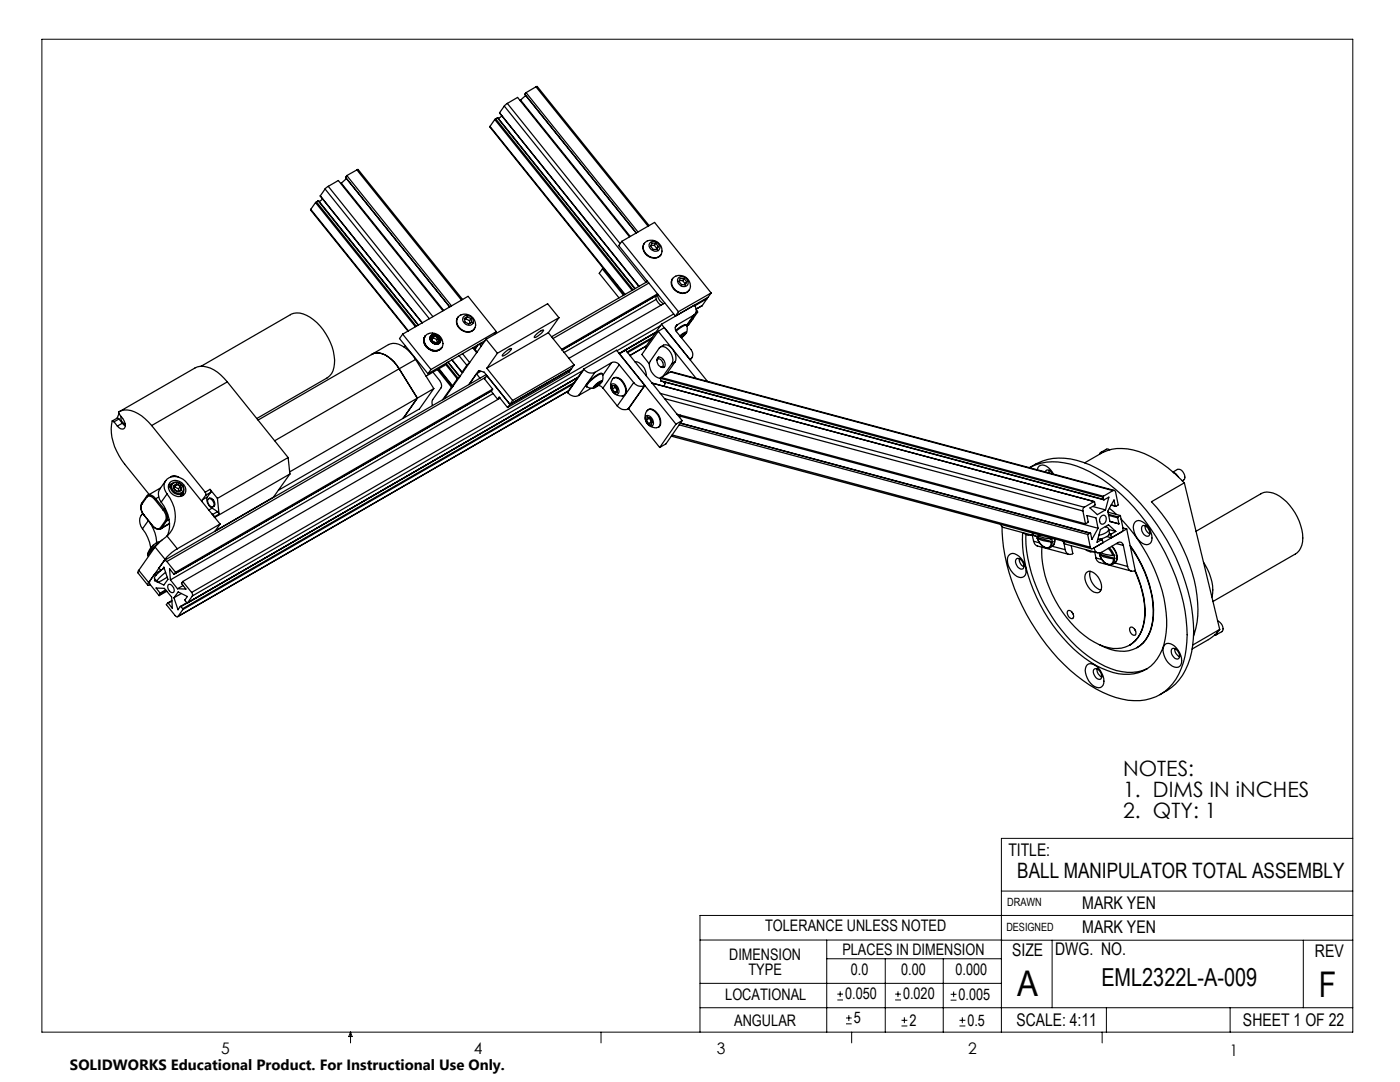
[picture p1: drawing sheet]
<svg xmlns="http://www.w3.org/2000/svg" width="279mm" height="216mm" viewBox="0 0 279 216" stroke-linecap="round" stroke-linejoin="round" font-family="sans-serif">
<g fill="none" stroke="#000" stroke-width=".2">
<path d="M8.4 7.8h261.6v198.2h-261.6zM199.8 177.8h70.2M270 167.3h-70.2v38.7M139.7 187.6h60.2M139.7 196.2h60.1M165 187.6v18.4M165 191.3h34.8M167.1 199.5h1.1M167.1 198.4h1.1M167.7 197.8v1.1M176.7 191.3v14.7M178.6 199.5h1.2"/>
<path d="M178.6 198.4h1.2M179.2 197.8v1.1M188.2 191.3v14.7M189.7 199.6h1.2M189.7 198.4h1.2M190.3 197.8v1.2M199.8 187.6h70.2M210 187.6v13.5M260.1 187.6v13.5M270 182.7h-130.3v23.3M70 206v2.1M70 206l.3 .8h-.7z"/>
<path d="M119.9 206v2.1M139.7 201.1h130.3M168.8 204.3h1.2M168.8 203.1h1.2M169.4 202.6v1.1M170 206v2.1M179.9 204.7h1.2M179.9 203.6h1.2M180.5 203v1.2M191.5 204.7h1.2M191.5 203.6h1.2M192.1 203v1.2"/>
<path d="M220 206v2.1M220.8 201.1v4.9M245.5 201.1v4.9"/>
</g>
<g fill="none" stroke="#000" stroke-width=".25">
<path d="M103.9 20l21.9 27.2M103.9 20l-.1 .1M104.7 18.8l22.3 27.7M104.9 19.1l-1 .9M105 18.5l22.3 27.8M105 18.5l-.3 .3M107 17.3h.2l22.3 27.7M107 17.3l-2 1.2M107 17.3l22.3 27.8M63.9 39.1l20.3 25.3M63.9 39.1l20.4 25.3M64.4 39.7l-.7 .6"/>
<path d="M64.9 37.7l-1 1.4M64.9 37.7l20.8 25.9M65.5 37.2l-.6 .5M65.5 37.2l2-1.2 20.9 26M65.5 37.2l20.9 26M68.1 36.5l20.4 25.4M68.1 36.5l-.1 .1M69 35.4h.1M69 35.4l20.7 25.8M69.1 35.6l-1 .9M69.2 35l20.9 26M69.2 35l-.2 .4"/>
<path d="M71.2 33.9l.3-.1 20.8 26M71.2 33.9l-2 1.1M71.2 33.9l20.9 26M97.8 25.2l26.8 33.6M97.8 25.2l26.9 33.5M98.7 23.8l-.9 1.4M98.7 23.8l27.5 34.1M98.9 23.7l-.2 .1M98.9 23.7l27.4 34.1M99.3 23.5l27.5 34.1M99.3 23.5l-.4 .2M99.3 23.5l27.4 34.1"/>
<path d="M99.7 22.5l27.8 34.7M99.7 22.5l27.8 34.6M100.2 23.1l-.7 .6M100.6 21.2l-.9 1.3M100.6 21.2l28.3 35.1M101.2 20.6l-.6 .6M101.2 20.6l2.1-1.2 22.3 27.8M101.2 20.6l22.6 28M62 41.8v.1l19.4 24.2M62 41.8l19.5 24.2M63 40.4l-1 1.4M63 40.4l19.9 24.8"/>
<path d="M63.1 40.3l-.1 .1M63.1 40.3l20 24.8M63.5 40.1l20 24.7M63.5 40.1l-.4 .2M63.5 40.1l20 24.8M120.2 53.7l-.6 .8 3.9 4.9M120.2 53.7l4.2 5.2M120.4 53.6l-.2 .1M124.1 48.2l-.6 .8 11.3 14.1 .6-.9M124.1 48.2l11.3 14M124.1 48.2l6.5-3.8 11.3 14.1M128.6 48.5a2.06 2.06 0 0 0 .7 2.6 2.06 2.06 0 0 0 2.6-.2"/>
<path d="M128.7 48.4a2.03 2.03 0 0 1 2.6 0 2.03 2.03 0 0 1 .5 2.6 2.13 2.13 0 0 1-2.4 0 2.13 2.13 0 0 1-1-2.2zM129.2 56.1l-.2 .2M129.2 56.2l-19.1 11M129.5 56.5l-19.2 11.1M129.7 48.5a1.16 1.16 0 0 1 1.5-.1 1.16 1.16 0 0 1 .4 1.4 1.18 1.18 0 0 1-1.5 .1 1.18 1.18 0 0 1-.4-1.4zM129.9 48.9l.7 .1M130.6 49l.5 .6M130.9 48.5h-.8l-.2 .6 .5 .7h.7l.3-.6M130.9 48.5l.5 .7M130.9 48.5l-.3 .5M130.9 59a2.06 2.06 0 0 0 1 1.9M131 59.7l-18.4 10.6"/>
<path d="M131.1 49.6l-.1 .2M131.2 58.8a2.4 2.4 0 0 0 1.2 1.8M131.2 58.6l-19.1 11.1M131.3 58.8l-19.1 11.1M131.4 49.2l-.3 .4M134.2 55.6a2.07 2.07 0 0 0 .6 2.5 2.07 2.07 0 0 0 2.6 0l.1-.2M134.3 55.5a2.1 2.1 0 0 1 2.5-.2 2.1 2.1 0 0 1 .9 2.3 1.88 1.88 0 0 1-3.2-.1 1.64 1.64 0 0 1-.2-2zM135.3 55.5a1.14 1.14 0 0 1 1.6 0 1.14 1.14 0 0 1 .1 1.6 1.24 1.24 0 0 1-1.3-.3 1.24 1.24 0 0 1-.4-1.3zM135.6 56h.6M136.2 56l.5 .6M136.5 55.6h-.8l-.2 .6 .5 .6h.8l.3-.6M136.5 55.6l.6 .6"/>
<path d="M136.5 55.6l-.3 .4M136.7 56.6v.2M137.1 56.2l-.4 .4M141.1 59.6l-.9 1.4M141.1 59.6l-2.5 1.4M141.2 59.4l-.1 .2M141.9 58.5l-6.5 3.7M141.9 58.5l-.6 .8-9.3 5.4M40.1 73.1l17.9-10.3a3.6 3.6 0 0 1 3.9 .5 11.3 11.3 0 0 1 4.8 9.3 3.2 3.2 0 0 1-1.4 2.8l-14 8.1M45.4 76.2a6.8 6.8 0 0 0-5.4-3.1l-1.1 .3-15.1 8.8M45.4 76.2l-15.1 8.7M45.4 76.2l12.1 15.1"/>
<path d="M74.1 70.8a2.78 2.78 0 0 1 3.4 .4 7.5 7.5 0 0 1 2.2 2.4M74.3 70.7a3.3 3.3 0 0 1 3.8 1l1.6 1.9M74.3 70.7l3.2-1.9a3.1 3.1 0 0 1 3.3 .5l1.1 1.1 1 1.3M74.3 70.7l-22.8 13.1M79.7 73.6l3.6 5.8M79.7 73.6l-24.9 14.3M80.4 66.7l-.7 .9 5.7 7M80.4 66.7l5.6 7M80.9 69l-.3 .2M82.9 71.7l-3.2 1.9M82.9 71.7l3.7 5.8M83.3 79.4l-25.5 14.8"/>
<path d="M83.3 79.4l-2.9 4.1M84.8 67.1a2.06 2.06 0 0 0 .7 2.5 2.06 2.06 0 0 0 2.6-.1M84.8 67.1a2.12 2.12 0 0 0 .6 2.3 2.12 2.12 0 0 0 2.3 .4l.4-.3M84.9 67a2.09 2.09 0 0 1 2.5-.2 2.09 2.09 0 0 1 .9 2.3 1.99 1.99 0 0 1-3.5-.5 1.48 1.48 0 0 1 .1-1.6zM85.9 67a1.14 1.14 0 0 1 1.6 0 1.14 1.14 0 0 1 .1 1.6 1.23 1.23 0 0 1-1.4-.2 1.23 1.23 0 0 1-.3-1.4zM86 73.7l-.6 .9M86 66.9a1.17 1.17 0 0 1 1.5 .1 1.17 1.17 0 0 1 .2 1.5 1.17 1.17 0 0 1-1.4-.1 1.17 1.17 0 0 1-.3-1.5zM86.1 67.3v.3l.2 .5M86.1 67.3l.2 .8M86.3 68.1l.4 .3h.3M86.3 68.1l.7 .3M86.4 74.3l1.3 1.6a1.53 1.53 0 0 1 .3 1.5l-1.7 2.5v1"/>
<path d="M86.4 67.4l-.2 .1M86.4 67.4l.8 .4M86.6 77.5l-2.9 4.1-28.1 16.2M86.6 77.5l-3.3 1.9M86.7 67h.3l.5 .3M86.7 67l-.4 .1-.2 .2M86.7 67l-.6 .3M86.7 67l.8 .3M86.7 67l-.3 .4M87.2 67.8l.1 .5M87.3 73.7l2.8 3.6M87.5 67.3l.2 .5-.1 .3"/>
<path d="M87.5 67.3l.1 .8M87.5 67.3l-.3 .5M87.5 73.6l2.8 3.5M87.6 68.1l-.1 .2-.5 .1M87.6 68.1l-.6 .3M87.6 73.6l2.7 3.4M88.9 72.7l2.4 2.9M89.1 72.6l2.3 2.9M89.2 72.4l-.5 .5-3.7 2.2M89.4 72.3l2.4 2.9M89.4 72.2l2.4 2.9M90.1 77.3l-1.8 2.5"/>
<path d="M90.2 71.8l2 2.5M90.3 77v.1l.1-.1M90.4 77.1l-.3 .2M91.3 75.6l-1 1.4M91.4 63.3a1.96 1.96 0 0 0 1.5 2.9 1.61 1.61 0 0 0 1.8-.6M91.4 75.5l-.1 .1M91.5 63.2a2.03 2.03 0 0 1 2.6-.1 2.03 2.03 0 0 1 .5 2.6 2.13 2.13 0 0 1-2.5 .1 2.13 2.13 0 0 1-.9-2.3zM91.6 71l1.6 1.9M91.7 75.4l-.3 .1M92.3 70.6l1.4 1.8M92.5 74.2l-.3 .1M92.6 63.1a1.16 1.16 0 0 1 1.4 .2 1.16 1.16 0 0 1 .2 1.4 1.17 1.17 0 0 1-1.4-.1 1.17 1.17 0 0 1-.2-1.5z"/>
<path d="M93 63.6l-.3 .1M93 63.6l.7 .4M93.2 72.9l-1 1.4M93.3 63.2l-.6 .3 .1 .8 .8 .3 .6-.3-.2-.7M93.3 63.2l.7 .4M93.3 63.2l-.3 .4M93.7 72.4l-.5 .5M93.7 64l.1 .5M94 63.6l-.3 .4M94.4 69.4l.7 1M94.8 69.7l.4 .5M95.1 74.6l-1.5 2.1 1.9-2.8 1.1 .4 5.2 6.4"/>
<path d="M95.1 74.6l.7 .9M95.3 69l-.6 .7M95.4 68.8a1.22 1.22 0 0 1-1 .7M95.7 68.6l.3 .5-.3-.4M96 74.1l-.9 .5M96 68.4l.3 .3M96.8 68l-11.4 6.6M96.9 75.3l-63.6 36.7M97 74.8l-64.2 37M97 67.7l-8.3 11.9M97 67.7l2.3 2.8M97.2 73.5l5.1 6.4"/>
<path d="M98.1 78l-63.3 36.5M98.3 77.6l-1.6-2 .5-.6 4.6 5.7M98.3 77.6l-.3 .5 1.3 1.6M98.3 77.6l-63.3 36.6M98.4 78.5l-64.4 37.2M99.1 66.2l-13.1 7.5M99.1 66.2l-.4 .5M99.1 66.2l-5.7-7.1-13 7.6M99.3 70.5l-2.1 3M99.3 79.7l.3-.5 1.7 2.1M99.3 79.7l.5-.3-63.3 36.6M100.7 70.4l.9-.7 .5-.1a2.68 2.68 0 0 1-1.9 1.4z"/>
<path d="M102.3 79.9l-.5 .8M107.1 66.7l.6-.5 .8-.3a3.1 3.1 0 0 1-1.9 1.4zM109.4 66.4l-12.2 7.1M109.4 66.4l5.2 6.4M111.5 63.4l-12.2 7.1M111.5 63.4l-2.1 3M111.5 63.4l-2.2-2.8-12.3 7.1M113.3 78.4a1.85 1.85 0 0 0 2.2 .5M113.5 78l-78 45M114.1 73.6l-12.3 7.1M114.1 73.6l-.5 .6-12.3 7.1M114.4 76.6l-77.9 45"/>
<path d="M114.6 72.8l-12.3 7.1M114.6 72.8l-.5 .8M114.7 76.3l-78.3 45.2M115.3 75.3l-79.2 45.7M115.4 75.3l-78 45M116.3 73.9l-77.9 45M116.5 73.6l6.5-3.7 11.9 14.7M116.5 73.6l.1 .1M116.5 73.6l-3.2 4.8M116.6 73.7a1.8 1.8 0 0 0 2.1 .6M116.6 73.7l-3.3 4.7M118 77.5l-2.5 1.4"/>
<path d="M118.7 76.9l.9-.7 .6-.2a2.6 2.6 0 0 1-1.8 1.4zM118.7 74.3l-3.2 4.6M119.1 76.6l.2 .3M119.5 76.9l.8 .5M119.8 76.2l.1 .2M119.9 76.4l-.1-.2-.5 .3-.6 .5v.2l.6-.3M119.9 76.4l-.6 .5M120.2 76.1l.1-.5-.1-1a4.6 4.6 0 0 0-3 2.1l-.1 .5 .9 .3 .5-.1M120.2 74.6l-.1-.1a3.9 3.9 0 0 0-2.4 1.5l-.7 .8 .1 .4M120.3 77.4l2.9 3.6M122 76.7a1.04 1.04 0 0 1 1.4 .9 .73 .73 0 0 1-.2 1.1 1.52 1.52 0 0 1-1.2-2zM122.1 72.4a1.25 1.25 0 0 1 1.5 .4"/>
<path d="M122.1 72.4l-3.4 1.9M122.1 72.4l-1.8 2.5M122.2 77.6l.5 .7M122.2 75.6a1.1 1.1 0 0 1 1.7 .3l.3 .4a1.93 1.93 0 0 1 .2 2.7 2.12 2.12 0 0 1-2.2-.9 2.12 2.12 0 0 1 0-2.5zM122.4 75.4h.2a1.49 1.49 0 0 1 1.8 .8 2.04 2.04 0 0 1 .2 2.7h-.1M122.8 77l-.6-.1v.7M122.8 77l.5 .6-.1 .7h-.5M122.8 77.3l.4 .6M122.8 77v.3M122.8 77.3l-.6 .3M123.2 78l-.5 .3M123.6 72.8l2.9 3.5"/>
<path d="M123.6 72.8l-3.3 4.6M123.6 70.6l1.2-.7 11.3 14M126.5 76.3a1.8 1.8 0 0 0 2.2 .6M126.5 76.3l-3.3 4.7M126.7 72.2a2.59 2.59 0 0 1 2.3 2.7v.1M128.7 76.9l-3.3 4.7M129 69l-3.3 1.9 3.2-1.8M129.9 67.7l-4.7 2.7M130.1 76.4l88.3 23.7M130.2 67.3l-5.1 2.9M130.8 66.3l-7.2 4.3M131.1 71.9a.52 .52 0 0 1 .2-.5 .52 .52 0 0 1 .5-.1 1.47 1.47 0 0 1 .8 2l-.7-.1"/>
<path d="M131.2 71.7a.91 .91 0 0 1 1.2 .9v.3l-.3 .3a1.07 1.07 0 0 1-.9-1.5zM131.4 66.1l-3.3 4.6 1.5 1.9M131.4 66.1l7.5 9.4M131.4 66.1l1.2-.7 8.6 10.7M131.4 71.3l-.2 .5M131.8 78.5l84.6 22.7M131.8 75.5l88.3 23.7M131.8 75.5l.1 .5M131.8 69.2a1.51 1.51 0 0 1 2.4 .4 2.51 2.51 0 0 1 .5 2.6M131.8 65l-8.7 5M131.9 75.3l-.1 .2M131.9 76l88.4 23.7"/>
<path d="M131.9 75.3l88.3 23.7M131.9 76l88.3 23.7M132 73.2h.6M132 64.7l-3.2 4.6 .1 .2M132 64.7l5.7 7M132.5 76.2l.2 .3M132.6 79.6l83.5 22.4M132.7 60.5l-19.2 11M132.8 76.3l-.2 .8M133.8 74.2h.1l88.5 23.7M133.8 74.2l88.3 23.7M133.8 74.2l-1.9 1.1"/>
<path d="M134.1 72.6a2.63 2.63 0 0 0-2-3.5l-.5 .3-1.8 2.6a2.62 2.62 0 0 0 2 3.5M134.1 72.6l-1.8 2.5M134.4 62.7l-96.2 55.5M134.7 72.2l-.6 .4M134.7 72.2l-1.7 2.5M134.9 66.1l1.3-.9a.71 .71 0 0 1 .9-.3l.1 .8-.2 .7M135.1 64.8a.88 .88 0 0 0-.1 1.4l2.9 3.5a1.27 1.27 0 0 1-.2 2M135.1 64.8l-.3 .5M135.7 67l1-.7h.3l-.3 .4-.7 .7M136 66.9l.1 .3M136.1 67.2l-.2 .1M136.6 66.5l.1 .1"/>
<path d="M136.7 66.6l-.6 .6M136.7 66.6v-.1l-1 .6M137.7 71.7h.1M137.7 71.7v.1M137.8 63.9l.5-.2zM138 63.9v.1M138 64l-.6 .8-.3 .3M138 64l-.3 .2M138.1 71.4l-.3 .4M138.4 62.9l-1.4 2-.1-.1-.5 .1-1.5 1M138.4 62.9l-3.3 1.9M138.5 60.9a1.26 1.26 0 0 1-.1 2"/>
<path d="M139 61.8l.2 .3M139.2 62.1v.2M139.2 62.1l-.3 .2M139.2 62.3l-.4 .3-1.7 2.4M139.2 62.3l-.9 1.4M140.2 61l-1.2 .7M140.2 61l-1.3 .7M22.4 84a10.6 10.6 0 0 0 2.5 8.6l4.9 6.1M22.4 84l.4 .2M22.8 84.2l.6 .8M23.4 83.4l.3 .2M23.4 83.4l-1 .6"/>
<path d="M23.7 82.6l-.3 .8M23.7 83.6l.7 .9M23.7 83.6l-.9 .6M24.2 83.1a1.26 1.26 0 0 0 .8 1.5M24.4 84.5l.6 .4M24.4 84.5l-1 .5M29.2 99.1l.1 .1M29.2 99.1l-.9 1.3M29.3 99.2a1.04 1.04 0 0 1 1.6 .5M29.3 99.2l-1 1.4M29.3 99l-.1 .1M29.6 98.8l-.4 .3"/>
<path d="M30.3 84.9a7 7 0 0 0-5.5-3.1l-1.1 .4 .1 .5a3.2 3.2 0 0 1 1.2 2.4 .59 .59 0 0 1-.9 .4l-.7-.5M30.3 84.9l10.7 13.3M30.9 99.7l1.7 2.1M31.1 99.5l-.2 .2M31.1 99.5l1.7 2.1M31.7 99.2l-.6 .3M32 97.4l-2.5 1.4a1.25 1.25 0 0 1 1.6 .7M33.1 95.9l-1.2 1.6a2.25 2.25 0 0 0 .3 2.7M33.3 98.6a6.1 6.1 0 0 1 0 8.4M33.3 98.6a2.09 2.09 0 0 1-.1-2.8 2.09 2.09 0 0 1 2.8-.4l1 .6 6.9 8.6M33.3 98.6l-1.1 1.6M34 95.2a1.23 1.23 0 0 1 1.7 0"/>
<path d="M34.1 96.1a2.01 2.01 0 0 1 2.2 .2 2.01 2.01 0 0 1 .7 2.1 1.86 1.86 0 0 1-1.9 .6 1.86 1.86 0 0 1-1.4-1.4 1.32 1.32 0 0 1 .4-1.5zM34.2 96.6l-.6 .8M34.2 96.6l-.6 .2M34.4 96.4a1.49 1.49 0 0 1 1.7 .2 1.49 1.49 0 0 1 .4 1.7 1.5 1.5 0 0 1-1.8 .1 1.5 1.5 0 0 1-.6-1.7zM34.4 96.6a1.33 1.33 0 0 1 1.6-.1 1.33 1.33 0 0 1 .5 1.5 1.28 1.28 0 0 1-1.7 .2 1.28 1.28 0 0 1-.4-1.6zM34.7 97v.4l.2 .3M34.7 97l.2 .7M34.9 97.7l.3 .3 .4 .1M34.9 97.7l.7 .4M34.9 97.2l-.2 .1M34.9 97.2l.7 .3M35.3 96.6l.4 .1 .3 .3"/>
<path d="M35.3 96.6l-.3 .1-.3 .3M35.3 96.6l-.6 .4M35.3 96.6l.7 .4M35.3 96.6l-.4 .6M35.6 97.5l.1 .5M36 97l.2 .4v.3M36 97l.2 .7M36 97l-.4 .5M36.2 97.7l-.3 .3-.3 .1M36.2 97.7l-.6 .4M36.5 98.3l-.5 .8M36.5 98.2v.6"/>
<path d="M40.4 99.7l-.1 .4M41 98.2l.1 .6M41.1 98.8l-.7 .9M41.4 99.2a1.87 1.87 0 0 0 .9 2.2M41.4 99.2l-1 .5M41.6 99.5l.2-.1a1.04 1.04 0 0 1 .9 1.6l-.2 .1M41.7 99.5a1.07 1.07 0 0 1 .8 1.6 1.07 1.07 0 0 1-.8-1.6zM41.9 97.6l.2 .6M41.9 97.6l1.5 1.8M41.9 97.6l-.9 .6M42.1 98.2l-.7 1M42.1 98.2l-1 .6"/>
<path d="M43.4 99.4l.3 3.2M57.5 91.3l-14.1 8.1M57.5 91.3l.4 3.3M57.9 94.6l-15.1 8.7M57.9 94.6l-3.3 4.6-11.6 6.7M101.8 80.7l-.5 .6M123.2 81a1.73 1.73 0 0 0 2.2 .6M125.4 81.6h.1M125.4 81.6l6.3 7.7M129 82.9a1.33 1.33 0 0 1 1.2 2 1.33 1.33 0 0 1-1.2-2zM129 83.8l.2-.6 .6 .2 .4 .7-.2 .6-.6-.2M129 83.8l.4 .7"/>
<path d="M129.1 82a1.23 1.23 0 0 1 2 .5 2.14 2.14 0 0 1 .3 2.8 2.12 2.12 0 0 1-2.3-.9 2.12 2.12 0 0 1 0-2.4zM129.3 81.8a1.32 1.32 0 0 1 1.9 .6 1.92 1.92 0 0 1 .2 2.9M129.6 83.5l.4 .7M129.6 83.5l-.6 .3M129.6 83.4v.1M130 84.2h.1M130 84.2l-.6 .3M134 87l83.8 22.5M134.1 86.8l83.5 22.4M134.9 84.6l-3.2 4.7M135.1 82.7l81.5 21.8M135.2 82.7h.1"/>
<path d="M135.5 84.8l81.6 21.8M135.7 83l83.4 22.4M135.8 82.8l-.2 .5M135.8 84.4l81.8 22M136.1 83.9l-1.2 .7M136.1 83.9l-3.2 4.7-1.2 .7M207 93.7a1.1 1.1 0 0 1 .7-.9 1.1 1.1 0 0 1 1.1 .2l.9 .7 .6 .9M208.6 94.2l.1-.3a.93 .93 0 0 1 1.4 .6M209.3 93.8l.1 .6M220.1 90.3l-3.6 2.1M220.1 90.3a10.4 10.4 0 0 1 9.5 .8 23.4 23.4 0 0 1 4.6 3.2M220.1 90.3a.47 .47 0 0 0-.7 .4"/>
<path d="M220.1 99.2l.1 .5M220.2 99l-.1 .2M220.2 99.7l.1 .1 1-.6-.7 2.5M221.5 89.7l-.4-.1h-.3l-1.2 .7M222.1 97.9a.37 .37 0 0 1 .5 .3l.6 2.6-.5 .2h-.1M222.1 97.9l-1.9 1.1M234.1 94.2l.9-.5a1.4 1.4 0 0 1 1.2 2.1l-.3 .2M234.2 94.3l.9 .8M234.2 94.3l.4 .2 .5 .6M235.1 95.1l1.3 1.2M236.4 96.3l-6.6 3.8a34.5 34.5 0 0 1 9.2 20.1 15.5 15.5 0 0 1-.8 6.7M236.4 96.3l7 29.3"/>
<path d="M27.7 113.8l-.2 .5 2 2.5M27.7 113.8l2 2.4M28.3 100.4l-.1 .2a2.17 2.17 0 0 0 .5 2.2v-.1M28.3 100.4v.2M28.3 100.6a2.04 2.04 0 0 0 .4 2.1M28.4 105.5a7.7 7.7 0 0 1 1.7 3.9M28.5 102.4l-.3 .4a2.3 2.3 0 0 0 .2 2.7M28.7 102.7l1.7 2.2M29.5 110.7l.1 .2M29.6 103.9l-1.2 1.6M29.7 116.2l-.2 .5h.5M29.8 104.1a7.2 7.2 0 0 1 1.5 4.2"/>
<path d="M30 116.7l1.8 2.2M30.1 109.4l-.6 1.1M30.2 109.3l-.1 .1M30.4 104.9l.2 .2a1.29 1.29 0 0 0 1.4 .5M30.4 104.9v-.1a1.07 1.07 0 0 0 1.6 .5M30.6 108.8l-.5 .6M30.9 114.5l-1.1 1.6 .2 .6M30.9 114.5l.2 .3M30.9 109.2a2.9 2.9 0 0 0-1.3 1.7v.1M30.9 109.1l2 2.5M30.9 109.1l-3.2 4.7M31 115.6l-.2 .3"/>
<path d="M31.1 115.7l-.3 .2M31.5 108.5l-1.5 1.3-.5 .8M31.7 113.3l.4 .5M32 118.4v.1M32 118.4l-.8-1.1 1.6 .1 1.5 1.7 .1 2.3-.8-1M32 118.5l-.2 .4M32 105.3h.3M32 105.6h.1M32.1 108l-.6 .2-1 .7M32.1 113.8h.1M32.1 113.8l-1.2 .7M32.2 100.2a6.8 6.8 0 0 1 1.2 6.7"/>
<path d="M32.3 105.3l-.2 .3M32.4 113.6l.3-.4 .8 2.4-.8 1.1-1.9-.8M32.6 101.8a2.01 2.01 0 0 1 .4 2.1M32.7 111.9l.2-.1 .4 .2M32.8 101.6a2.23 2.23 0 0 1 .4 2.4M32.8 101.6l-.2 .2M32.8 113.3a5 5 0 0 0-2 2.1l.6 .7M32.9 111.6l-3.2 4.6M33 101.5l-.2 .1M33 103.9l.2 .1M33 103.9l-1 1.4M33.1 114.2l-1.3 1.2-.4 .7a.71 .71 0 0 0 .8-.2l1.2-.7"/>
<path d="M33.1 117.7l-1.1 .7M33.2 117.8l-1.2 .7M33.2 104l-.9 1.3M33.3 112l1.7 2.2M33.3 118l-1.5 .9M33.3 107l-1.4 1.1-1 1M33.3 107l2.1 2.5M33.5 116.7l.2-.1a1.2 1.2 0 0 1 1 1.5l-.2 .2a1.15 1.15 0 0 1-1-1.6zM33.8 103.6l-.6 .4M33.8 104.5l-1.7 1.1M33.8 104.4l-1.5 .9M34 115.7l1.4 1.8"/>
<path d="M34.3 119.8l-.9 .5M34.3 119.9l-.7 .5M34.7 119.3l.9-1.2 1.8 .9-.5 .7 .4 .6M34.7 119.3l.8 2.4 .5-.7h.1M34.8 114.5l-1-1 .2 2.2M35 114.2l-.2 .3M35.4 109.5a8.5 8.5 0 0 0-2.5 2.1M36.2 118.4l-1.5 .9M36.5 116l-.3 .5 .9 1h-1.7M36.5 116l1.7 2.2M36.5 116.8l-1.1 .7M38.2 118.2l.3 .5-.1 .2"/>
<path d="M38.4 118.9l-1 1.4M42.3 102.6l.1 .1M42.3 101.4l1.1 .7M42.3 101.4l-.6 .4M42.4 102.7l.3 .4M43.4 102.1l.3 .5M43.4 102.1l-1 .6M43.7 102.6l-.9 .6M43.9 104.6l-1 1.4M43.9 104.6l-8.5 4.9M199.7 104.6l.3 .5 .3 .2 6.4 1.7M200 105.1a40.2 40.2 0 0 0 10 24.9 29.1 29.1 0 0 0 12.6 9.2 10.1 10.1 0 0 0 11.4-2.8 17.3 17.3 0 0 0 2.7-12.9 41.8 41.8 0 0 0-16.6-27.8 17.2 17.2 0 0 0-11.3-3.5 10.3 10.3 0 0 0-3.3 1.1 11.2 11.2 0 0 1 10.7-1 30.4 30.4 0 0 1 13.7 11 40 40 0 0 1 8.3 22.6 15 15 0 0 1-3.6 10.6 12.1 12.1 0 0 1-3.1 2.1"/>
<path d="M201.5 110.7a1.66 1.66 0 0 1 2.2 .7l.4 .4a2.72 2.72 0 0 1 .3 3.2 1.73 1.73 0 0 1-2.3-.7l-.3-.5a3 3 0 0 1-.6-2.9zM202.8 111.6l.2-.2a1.43 1.43 0 0 1 1.2 2.1 1.34 1.34 0 0 1-1.4-1.9zM203.4 111.5v.3a1.77 1.77 0 0 0 .9 1.3M204.2 106.3a1.96 1.96 0 0 0 1.6 .5M204.8 106.6a29.8 29.8 0 0 0 6 17.8 24.2 24.2 0 0 0 12 9.4 8.8 8.8 0 0 0 6.2-.4M206 106.3a.96 .96 0 0 0 1.6 .5M206 106.8l.3 1.2M206.3 108l.2 .5 .5 .4 6.3 1.7M206.3 108l1.2 .3M207 107.3a2.61 2.61 0 0 0 2.3 2.1l.3-.1M207 107l.1 .3M207 107.4a6.2 6.2 0 0 0 2.8 .7"/>
<path d="M207 107.4l.2 .5a1.82 1.82 0 0 0 2.2 1.2l.3-.2 .1-.8M207.1 107.3l-.1 .1M207.1 107.3l2.9 .8M207.2 106.9l1.2 .5 1.2 .1M207.9 109.2a22.4 22.4 0 0 0 10.4 18.9 6.8 6.8 0 0 0 7.7 .3 7.8 7.8 0 0 0 2.5-6.8 20.7 20.7 0 0 0-2.1-7.7M209.5 107.3l.1 .2M209.8 107.4l.1 .1M209.9 107.5h-.3M209.9 107.5l.1 .6M209.9 107.5h.1M210 108.1h.1M210 108.1h-.2"/>
<path d="M210 108.1a1.18 1.18 0 0 1-.5 1.2l.5-.3M210 109l2.6 .7M210.4 107.5a1.5 1.5 0 0 1-.4 1.5M210.5 107.5a1.54 1.54 0 0 1-.5 1.5M212.1 108l.3 .4 .4 .2 6.3 1.7M212.3 108.3l.3 1.4M213.8 108.9l.3 1.6a.95 .95 0 0 1-1 0 .95 .95 0 0 1-.5-.8M216.1 102l.5 2.5M216.4 101.2l-.2 .2-.1 .6M216.4 101.2l2-1.1 .1 .7-1 .6 1.5 1.3 1.6-1M216.6 109.6a2.18 2.18 0 0 0 1.7 .5M216.6 104.5l.6-.3-.3-1.3 1.8 .4 .4 2.1"/>
<path d="M216.7 114.3a1.36 1.36 0 0 1 2.1 .5 2.55 2.55 0 0 1 .6 3.4 1.88 1.88 0 0 1-2.2-1.1 2.59 2.59 0 0 1-.5-2.8zM217.1 106.6l.5 2.6M217.6 114a3.3 3.3 0 0 0 2.1 3.7M218.1 101.1l2.5 .6M218.3 109.4h.1M218.5 110.1l.2 1.2M218.7 111.3l.2 .6 .6 .4 6.3 1.6M218.7 111.3l1.2 .4M219.1 105.4l-1.2 2.2-.2-1.2h-.1l-.5 .2M219.4 110.7a2.53 2.53 0 0 0 2.3 2l.3-.1M219.4 110.3l.1 .3M219.5 110.7l.8 .4 1.9 .4"/>
<path d="M219.5 110.7l.2 .5a1.75 1.75 0 0 0 2.2 1.3l.3-1M219.5 110.6h.1M219.5 110.6v.1M219.5 110.6l3 .8M219.5 107.6l.4 .1M219.6 107.6l.3 .1M219.6 110.3l.9 .3 1.6 .2M219.7 103.1a.57 .57 0 0 1 .6-.3 .57 .57 0 0 1 .5 .5 .94 .94 0 0 1-1 1.3 1.02 1.02 0 0 1-.1-1.5zM219.9 107.7l.2 .6-2 1.2a.34 .34 0 0 1-.5-.3M220.6 105.1a.59 .59 0 0 1 .6 .8l-1 .6-.9 .3M221.1 102.2l2.5 .7M221.2 109.4l.4 .5 .5 .9"/>
<path d="M221.2 102.6l1.9 .6M221.3 105.6l.1 .7a1.06 1.06 0 0 1-1 1l-1.3 .3M221.3 102.8l1.8 .5M221.3 105.7l1.4 .3M221.3 106.7l.4 .1M221.4 109.3l.4 .5 .5 1M221.4 101.4l1.4 1.3M221.4 106.5l.4 .1M221.5 104l1.8 .5M221.7 106.8l.1 .5-.9-.2M221.8 106.6l-.1 .2M221.8 100.8l.8 .2"/>
<path d="M221.9 109a2.52 2.52 0 0 1 .7 3.3h-.1M221.9 109a2.54 2.54 0 0 1 .7 3.2l-.2 .1M222.3 110.8h-.2M222.3 110.8l.2 .6M222.3 110.8h.1M222.4 111.4l-.2 .1M222.4 111.4a1.11 1.11 0 0 1-.4 1.2l.5-.3M222.4 111.4h.1M222.5 112.3l2.5 .7M222.6 101l-.3-1.2-1.2 2.2 .4 2.1 1.8 .4M222.7 106l-1.5-1.3-1.6 1-.7 2.5 1-.5M222.7 106l-.9 .6"/>
<path d="M222.8 108.5l1.4 .3M223.1 103.3l.2 1.2M223.1 103.2v.1M223.6 102.9l.5 2.5v.4l-.3 .4M223.6 102.9l-.5 .3M223.7 103.6a32.4 32.4 0 0 1 9.1 20 11.6 11.6 0 0 1-3.1 9.3 9 9 0 0 1-9.8 .5 29.2 29.2 0 0 1-13-14.2 27 27 0 0 1-2.8-12.9M224.1 105.3l.8 .3M224.2 108.8a.69 .69 0 0 0-1.1-.5l-3.2 1.9a.97 .97 0 0 1-1.5-.8M224.2 108.8l.8 4.2M224.9 105.6l-6.5 3.8M224.9 105.6l1.6 8.2M225 113a.99 .99 0 0 0 1.5 .8"/>
<path d="M225.5 108.8a23.1 23.1 0 0 1 4.7 14.1 7.3 7.3 0 0 1-3.3 6.3M225.6 109a23.5 23.5 0 0 1 4.6 13.9 7.6 7.6 0 0 1-3.4 6.4 7.9 7.9 0 0 1-7.4-.7M226.5 113.8a17 17 0 0 1 1.7 10.9 5.9 5.9 0 0 1-2.7 4M226.6 104.1a1.66 1.66 0 0 1 2.2 .7 2.93 2.93 0 0 1 .7 3.6 1.7 1.7 0 0 1-2.3-.7 2.98 2.98 0 0 1-.6-3.6zM228.1 104.9a1.43 1.43 0 0 1 1.2 2 1.34 1.34 0 0 1-1.4-1.8zM228.5 104.9a1.68 1.68 0 0 0 1 1.6M238.7 106l12.9-7.5a3.9 3.9 0 0 1 4.5 1.1 10.1 10.1 0 0 1 3.7 9.2 2.9 2.9 0 0 1-1.2 1.7l-16.5 9.5M240.2 112.2a9.7 9.7 0 0 1 1.7 6.9M33.4 120.3l-.2 .4 1.8 2.1a.37 .37 0 0 0 .5 .2l1-1.4M33.4 120.3l.2 .1M36.1 121l.3 .5M36.4 121.5l.1 .1"/>
<path d="M37.3 120.3h.1M37.3 120.3l-1.3 .7M213.1 121.9a.95 .95 0 0 1 1 .4 .95 .95 0 0 1-.1 1.1 1.1 1.1 0 0 1-.9-1.5zM214 122.2l.2 .4M217 132.6a1.76 1.76 0 0 1 2.3 .8l.3 .4a2.72 2.72 0 0 1 .3 3.2 1.76 1.76 0 0 1-2.3-.7 3 3 0 0 1-.6-3.7zM218.3 133.6a.95 .95 0 0 1 1.4 .7 .9 .9 0 0 1-.2 1.3 1.57 1.57 0 0 1-1.2-2zM218.9 133.5a1.69 1.69 0 0 0 1 1.6M225.5 125.3a.92 .92 0 0 1 1 .2 .92 .92 0 0 1 .2 .9l-.3 .4a1.13 1.13 0 0 1-.9-1.5zM226.4 125.5l.2 .4M232.5 128.6a1.74 1.74 0 0 1 2.3 .7 2.97 2.97 0 0 1 .6 3.7 1.79 1.79 0 0 1-2.2-.7 3 3 0 0 1-.7-3.7zM233.8 129.5a.95 .95 0 0 1 1.4 .7 .9 .9 0 0 1-.2 1.3 1.57 1.57 0 0 1-1.2-2zM234.5 129.4a1.69 1.69 0 0 0 .9 1.7"/>
<path d="M235.4 131h-.1M242.4 126.8l-1.2 .8-3.3 1.9M242.9 126.2l-.5 .6M242.9 126.2a.49 .49 0 0 1-.5 .6M243 123.9a1.52 1.52 0 0 1 .8 2.1l-1.1 .7M243.4 125.6l-.5 .6M243.4 125.6l-5.3 3.1"/>
</g>
<g font-size="7.1">
<text x="203" y="198.7">A</text>
<text x="263.2" y="198.9">F</text>
</g>
<text font-size="4.9" x="219.8" y="196.7">EML2322L-A-009</text>
<g font-size="4.2">
<text x="224.2" y="154.8">NOTES:</text>
<text x="224.2" y="158.9">1. DIMS IN iNCHES</text>
<text x="224.2" y="163.1">2. QTY: 1</text>
<text x="203" y="175.1">BALL MANIPULATOR TOTAL ASSEMBLY</text>
</g>
<g font-size="3.5">
<text x="201.2" y="170.7">TITLE:</text>
<text x="216" y="181.4">MARK YEN</text>
<text x="202" y="190.7">SIZE</text>
<text x="210.6" y="190.6">DWG. NO.</text>
<text x="216" y="186.2">MARK YEN</text>
<text x="262.4" y="190.9">REV</text>
<text x="202.9" y="204.6">SCALE: 4:11</text>
<text x="248.1" y="204.6">SHEET 1 OF 22</text>
</g>
<g font-size="3.2">
<text x="152.7" y="185.7">TOLERANCE UNLESS NOTED</text>
<text x="145.5" y="191.5">DIMENSION</text>
<text x="168.1" y="190.5">PLACES IN DIMENSION</text>
<text x="149.4" y="194.6">TYPE</text>
<text x="169.8" y="194.6">0.0</text>
<text x="179.8" y="194.6">0.00</text>
<text x="190.7" y="194.6">0.000</text>
<text x="144.7" y="199.6">LOCATIONAL</text>
<text x="168.7" y="199.4">0.050</text>
<text x="180.2" y="199.4">0.020</text>
<text x="191.3" y="199.5">0.005</text>
<text x="146.5" y="204.6">ANGULAR</text>
<text x="170.4" y="204.2">5</text>
<text x="181.5" y="204.6">2</text>
<text x="193.1" y="204.6">0.5</text>
<text x="44.2" y="210.4">5</text>
<text x="94.6" y="210.3">4</text>
<text x="143.1" y="210.4">3</text>
<text x="193.2" y="210.3">2</text>
<text x="245.4" y="210.6">1</text>
</g>
<text font-size="3" x="14" y="213.5">SOLIDWORKS Educational Product. For Instructional Use Only.</text>
<g font-size="2.3">
<text x="200.8" y="185.7">DESIGNED</text>
<text x="201" y="180.9">DRAWN</text>
</g>
</svg>
